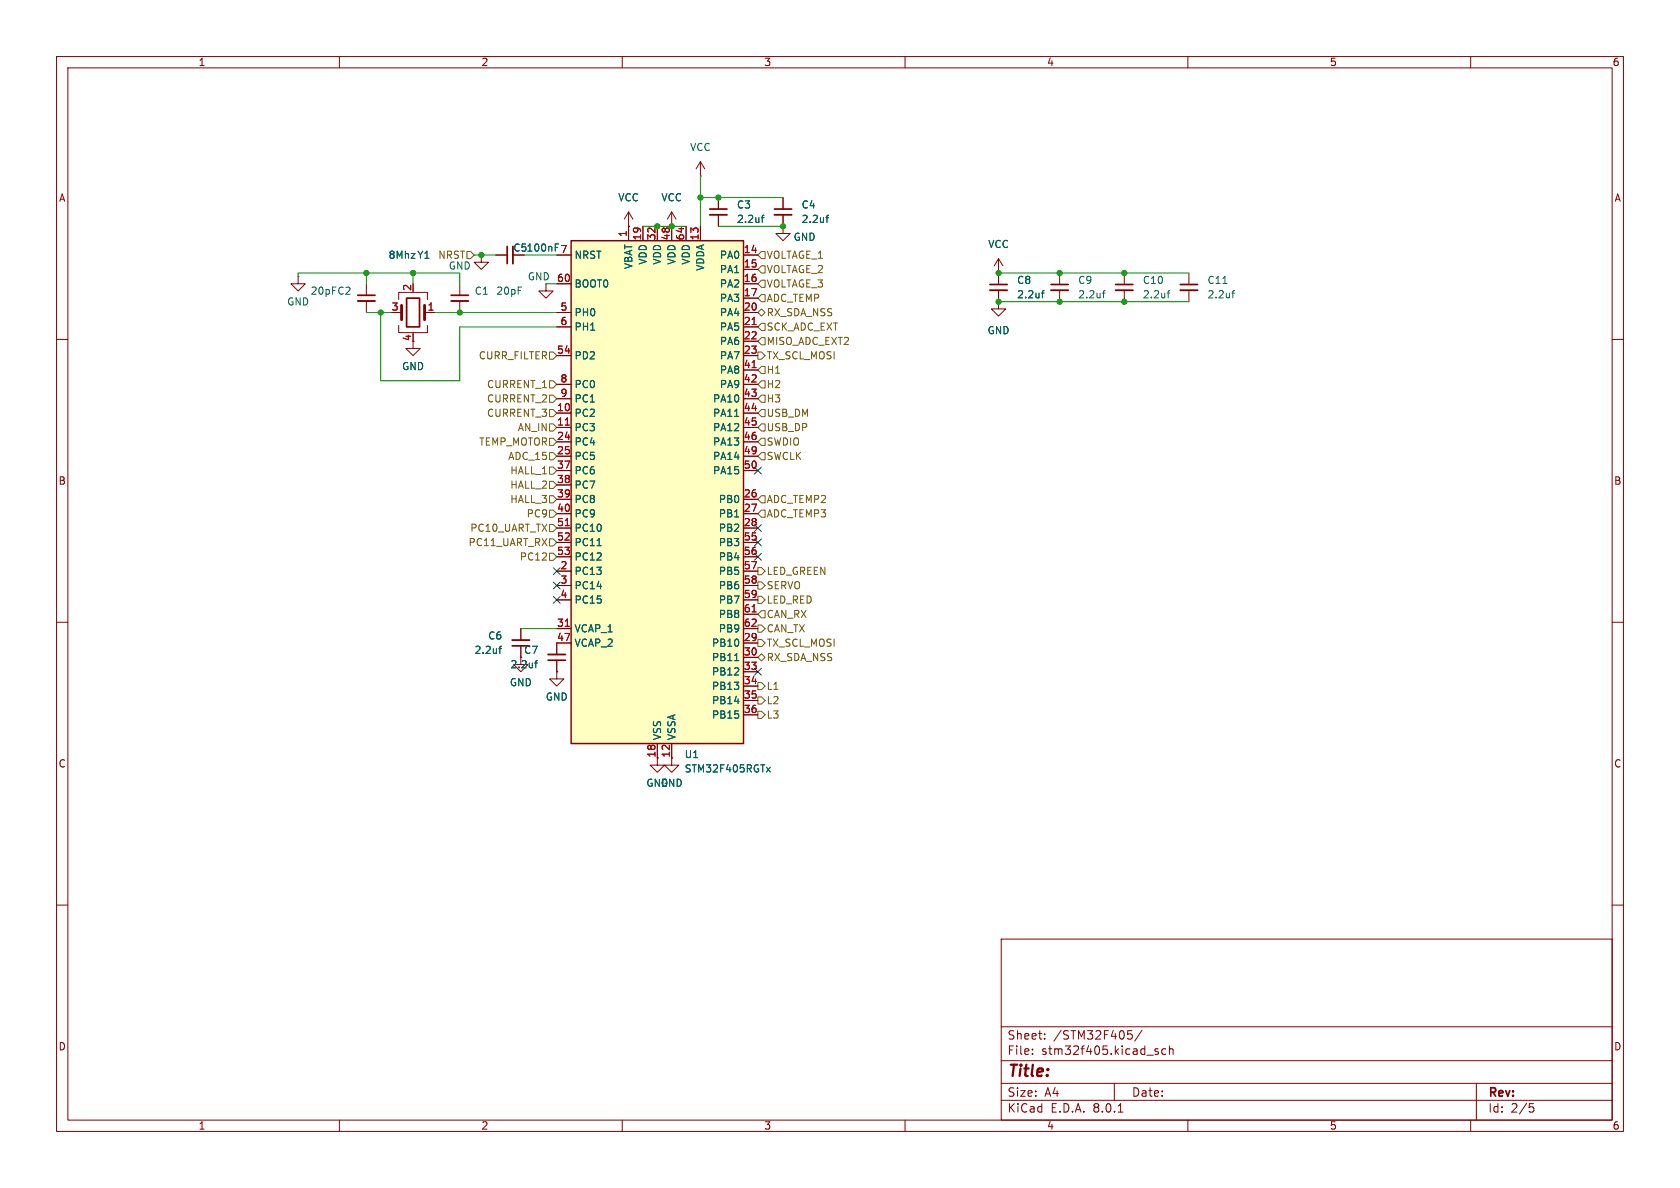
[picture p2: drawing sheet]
<svg xmlns="http://www.w3.org/2000/svg" width="297mm" height="210mm" viewBox="0 0 297 210" stroke-linecap="round" stroke-linejoin="round" font-family="sans-serif">
<g fill="none" stroke="#840000" stroke-width=".18">
<path d="M10 10h277v190h-277zM12 12h273v186h-273zM60 10v2M110 10v2M160 10v2M210 10v2M260 10v2M111.1 37.5l-.7 1.2M111.1 37.5v2.5M111.1 37.5l.8 1.2M118.7 37.5l-.7 1.2M118.7 37.5v2.5"/>
<path d="M118.7 37.5l.8 1.2M10 60h2M111.1 40h.1M118.7 40h.1M176.5 48.3h.1M176.5 53.3v1.3h1.3l-1.3 1.3-1.2-1.3h1.2M176.5 53.3h.1M176.5 45.7l-.7 1.3M176.5 45.7v4.6M176.5 51.3v2M176.5 45.7l.8 1.3M285 60h2"/>
<path d="M10 110h2M285 110h2M118.7 134v1.3h-1.2l1.2 1.2 1.3-1.2h-1.3M10 160h2M285 160h2M177 166h108v32h-108zM60 198v2M110 198v2M160 198v2M177 194.5h108M177 191.5h108M177 187.5h108"/>
<path d="M177 181.5h108M182.5 186.3v.1M182.5 185.5v.1M184.7 183.6v.1M184.7 182.8v.1M197 191.5v3M197.7 196.6h.8M199.4 182.2h.7M199.5 182.8h.4l.3 .3-.1 .5-.6 .1M201.9 182.1l-1.3 2M204.2 185.8l.5 .2 .1 .2-.2 .2-.4-.1M204.2 185.5h.5"/>
<path d="M206.1 185.5l-.4-.1-.3 .3v.4l.1 .2h.6M206.7 185.5l.3-.1 .3 .1 .1 .9M206.7 184.9v1.5M210 198v2M260 198v2M261 191.5v6.5M270.4 195.1h.7M270.5 195.7h.4l.3 .3-.2 .5-.5 .1"/>
</g>
<path d="M175 51.3h3.1" fill="none" stroke="#840000" stroke-width=".33"/>
<path d="M175 50.3h3.1" fill="none" stroke="#840000" stroke-width=".3"/>
<path d="M184.1 51.8h.5M184.6 51.4l-.3 .2v1.1" fill="none" stroke="#006464" stroke-width=".18"/>
<path d="M101 42.5h30.4v88.9h-30.4z" fill="#ffffc2"/>
<path d="M101 42.5h30.4v88.9h-30.4z" fill="none" stroke="#840000" stroke-width=".25"/>
<g fill="none" stroke="#840000" stroke-width=".18">
<path d="M123.8 31.1h.1M123.8 28.6v2.5M123.8 28.6l-.7 1.2M123.8 28.6l.8 1.2M127 34.9v2.1M127 38v2M138.4 34.9v2.1M138.4 38v2M52.7 48.9v1.3h-1.3l1.3 1.2 1.3-1.2h-1.3M52.7 48.9h.1M64.8 50.2v2M64.8 53.2v2"/>
<path d="M70.5 57.5v1.3h5.1v-1.3M70.5 53v-1.3h5.1v1.3M70.5 55.2h.5M73 58.8v.3M75.6 55.2h1.2M81.3 50.2v2M81.3 53.2v2M85.1 45.1v1.3h-1.3l1.3 1.2 1.3-1.2h-1.3M85.1 45.1h.1M87.6 45.1h2.1M96.5 50.2v1.2h-1.3l1.3 1.3 1.3-1.3h-1.3M98.4 45.1h2.6"/>
<path d="M98.4 50.2h2.6M98.4 55.2h2.6M98.4 57.8h2.6M111.1 40h.1M111.1 40v2.5M113.7 40v2.5M116.2 40v2.5M118.7 40h.1M118.7 40v2.5M121.3 40v2.5M123.8 40v2.5M131.4 45.1h2.6"/>
<path d="M131.4 47.6h2.6M131.4 50.2h2.6M131.4 52.7h2.6M131.4 55.2h2.6M131.4 57.8h2.6M138.4 40v1.3h1.3l-1.3 1.2-1.2-1.2h1.2M138.4 40h.1M176.5 48.3h.1M176.5 53.3h.1M176.5 48.3v2M176.5 51.3v2M187.3 48.3v2"/>
<path d="M187.3 51.3v2M198.8 48.3v2M198.8 51.3v2M210.2 48.3v2M210.2 51.3v2M73 60.3v1.3h-1.2l1.2 1.3 1.3-1.3h-1.3M98.4 73h2.6M98.4 75.6h2.6M98.4 62.9h2.6M98.4 78.1h2.6M98.4 67.9h2.6M98.4 70.5h2.6"/>
<path d="M131.4 73h2.6M131.4 75.6h2.6M131.4 60.3h2.6M131.4 62.9h2.6M131.4 78.1h2.6M131.4 65.4h2.6M131.4 67.9h2.6M131.4 70.5h2.6M98.4 80.6h2.6M98.4 88.3h2.6M98.4 90.8h2.6M98.4 93.3h2.6"/>
<path d="M98.4 83.2h2.6M98.4 85.7h2.6M98.4 95.9h2.6M98.4 98.4h2.6M131.4 80.6h2.6M131.4 88.3h2.6M131.4 90.8h2.6M131.4 93.3h2.6M131.4 83.2h2.6M131.4 95.9h2.6M131.4 98.4h2.6M92.1 116.2v1.3h-1.3l1.3 1.2 1.2-1.2h-1.2"/>
<path d="M92.1 111.1v2.1M98.4 118.7v1.3h-1.2l1.2 1.3 1.3-1.3h-1.3M98.4 118.7h.1M98.4 101h2.6M98.4 103.5h2.6M98.4 111.1h2.6M98.4 106h2.6M98.4 116.7v2M101 113.7h-2.6v2M131.4 101h2.6M131.4 113.7h2.6M131.4 103.5h2.6"/>
<path d="M131.4 116.2h2.6M131.4 111.1h2.6M131.4 118.7h2.6M131.4 106h2.6M131.4 108.6h2.6M116.2 131.4v3.9h-1.3l1.3 1.2 1.3-1.2h-1.3M118.7 131.4v2.6M131.4 121.3h2.6M131.4 123.8h2.6M131.4 126.4h2.6"/>
</g>
<path d="M133 57.4h.7M99.9 75.1h.8M133 65h.7M99.9 92.9h.8M99.9 110.7h.8M133 108.2h.7" fill="none" stroke="#a90000" stroke-width=".18"/>
<g fill="none" stroke="#006464" stroke-width=".18">
<path d="M134.6 38.5h.5M135.1 38.1l-.3 .1v1.1M146 38.5h.5M146.5 38.1l-.3 .1v1.1M184.1 51.8h.5M184.6 51.4l-.3 .2v1.1M194.9 51.8h.5M195.4 51.4l-.3 .2v1.1M206.3 51.8h.5M206.8 51.4l-.3 .2v1.1M216.2 50.1h.7M217.8 51.8h.4"/>
<path d="M218.2 51.4l-.3 .2v1.1M129.9 73.6h.7M105.6 96.5h.7M88.2 114.7h.5M88.7 114.2l-.3 .2v1.1M94.5 117.2h.5M95 116.8l-.3 .2v1M129.9 116.8h.7M135.5 135.6l.7 .9M136.2 135.6l-.7 .9"/>
</g>
<path d="M125.5 38h3M136.9 38h3.1M63.2 53.2h3.1M79.8 53.2h3M90.7 43.6v3M185.8 51.3h3M197.2 51.3h3.1M208.7 51.3h3M90.6 113.2h3M96.9 115.7h3" fill="none" stroke="#840000" stroke-width=".33"/>
<path d="M125.5 37h3M136.9 37h3.1M63.2 52.2h3.1M71.9 52.7h2.3v5.1h-2.3zM79.8 52.2h3M89.7 43.6v3M185.8 50.3h3M197.2 50.3h3.1M208.7 50.3h3M90.6 114.2h3M96.9 116.7h3" fill="none" stroke="#840000" stroke-width=".3"/>
<path d="M71 54v2.5M75.1 54v2.5" fill="none" stroke="#840000" stroke-width=".51"/>
<g fill="none" stroke="#725600" stroke-width=".18">
<path d="M82.5 44.5h.7l.6 .6-.6 .6h-.7zM134 55.2l.6-.6 .7 .6-.7 .7zM134.6 49.5h.7v1.3h-.7l-.6-.6zM134.6 44.5h.7v1.2h-.7l-.6-.6zM134.6 47h.7v1.3h-.7l-.6-.7zM134.6 57.2h.7v1.2h-.7l-.6-.6zM134.6 59.7h.7v1.3h-.7l-.6-.7zM134.6 52.1h.7v1.2h-.7l-.6-.6zM97.2 77.5h.6l.6 .6-.6 .6h-.6zM97.2 67.3h.6l.6 .6-.6 .7h-.6zM97.2 72.4h.6l.6 .6-.6 .7h-.6zM97.2 69.9h.6l.6 .6-.6 .6h-.6z"/>
<path d="M97.2 74.9h.6l.6 .7-.6 .6h-.6zM97.2 62.2h.6l.6 .7-.6 .6h-.6zM134 62.2h.6l.7 .7-.7 .6h-.6zM134.6 77.5h.7v1.2h-.7l-.6-.6zM134.6 74.9h.7v1.3h-.7l-.6-.6zM134.6 67.3h.7v1.3h-.7l-.6-.7zM134.6 69.9h.7v1.2h-.7l-.6-.6zM134.6 72.4h.7v1.3h-.7l-.6-.7zM134.6 64.8h.7v1.2h-.7l-.6-.6zM97.2 97.8h.6l.6 .6-.6 .7h-.6zM97.2 90.2h.6l.6 .6-.6 .6h-.6zM97.2 87.6h.6l.6 .7-.6 .6h-.6z"/>
<path d="M97.2 95.3h.6l.6 .6-.6 .6h-.6zM97.2 92.7h.6l.6 .6-.6 .7h-.6zM97.2 82.6h.6l.6 .6-.6 .6h-.6zM97.2 85.1h.6l.6 .6-.6 .7h-.6zM97.2 80h.6l.6 .6-.6 .7h-.6zM134.6 87.6h.7v1.3h-.7l-.6-.6zM134.6 90.2h.7v1.2h-.7l-.6-.6zM134.6 80h.7v1.3h-.7l-.6-.7zM134 116.2l.6-.6 .7 .6-.7 .6zM134 105.4h.6l.7 .6-.7 .7h-.6zM134 102.9h.6l.7 .6-.7 .6h-.6zM134 100.3h.6l.7 .7-.7 .6h-.6z"/>
<path d="M134 113h.6l.7 .7-.7 .6h-.6zM134 110.5h.6l.7 .6-.7 .7h-.6zM134.6 108h.7v1.2h-.7l-.6-.6zM134 123.2h.6l.7 .6-.7 .7h-.6zM134 125.7h.6l.7 .7-.7 .6h-.6zM134 120.7h.6l.7 .6-.7 .6h-.6z"/>
</g>
<g fill="none" stroke="#009600" stroke-width=".18">
<path d="M123.8 34.9h14.6M123.8 31.1v8.9M52.7 48.9v-.6h28.6v1.9M64.8 55.2h4.4M64.8 48.3v1.9M67.3 55.2v12.1h14v-9.5h17.1M73 48.3v1.9M76.8 55.2h21.6M83.8 45.1h3.8M92.7 45.1h5.7M96.5 50.2h1.9M113.7 40h7.6"/>
<path d="M127 40h11.4M176.5 53.3h33.7M176.5 48.3h33.7M92.1 111.1h6.3"/>
</g>
<g fill="none" stroke="#000084" stroke-width=".18">
<path d="M133.4 95.3l1.2 1.2M133.4 82.6l1.2 1.2M133.4 97.8l1.2 1.2M133.4 92.7l1.2 1.3M134.6 95.3l-1.2 1.2M134.6 82.6l-1.2 1.2M134.6 97.8l-1.2 1.2M134.6 92.7l-1.2 1.3M97.8 105.4l1.2 1.3M97.8 100.4l1.2 1.2M97.8 102.9l1.2 1.2M99 105.4l-1.2 1.3"/>
<path d="M99 100.4l-1.2 1.2M99 102.9l-1.2 1.2M133.4 118.1l1.2 1.3M134.6 118.1l-1.2 1.3"/>
</g>
<g fill="#009600" stroke="#009600" stroke-width=".18">
<circle cx="187.3" cy="48.3" r=".46"/>
<circle cx="187.3" cy="53.3" r=".46"/>
<circle cx="116.2" cy="40" r=".46"/>
<circle cx="118.7" cy="40" r=".46"/>
<circle cx="176.5" cy="53.3" r=".46"/>
<circle cx="198.8" cy="53.3" r=".46"/>
<circle cx="198.8" cy="48.3" r=".46"/>
<circle cx="127" cy="34.9" r=".46"/>
<circle cx="138.4" cy="40" r=".46"/>
<circle cx="176.5" cy="48.3" r=".46"/>
<circle cx="123.8" cy="34.9" r=".46"/>
<circle cx="67.3" cy="55.2" r=".46"/>
<circle cx="73" cy="48.3" r=".46"/>
<circle cx="85.1" cy="45.1" r=".46"/>
<circle cx="81.3" cy="55.2" r=".46"/>
<circle cx="64.8" cy="48.3" r=".46"/>
</g>
<text font-size="2.8" fill="#840000" x="178" y="190.9">Title:</text>
<g font-size="2.1" fill="#840000">
<text x="178" y="184">Sheet:</text>
<text x="186.2" y="184">/STM32F405/</text>
<text x="178" y="186.7">File:</text>
<text x="184.1" y="186.7">stm32f405.kicad_sch</text>
<text x="178" y="196.9">KiCad</text>
<text x="178" y="194.1">Size:</text>
<text x="184.7" y="194.1">A4</text>
<text x="185.7" y="196.9">E.D.A.</text>
<text x="193.3" y="196.9">8.0.1</text>
<text x="200" y="194.1">Date:</text>
<text x="263" y="194.3">Rev:</text>
<text x="263" y="196.9">Id:</text>
<text x="267.1" y="196.9">2/5</text>
</g>
<g font-size="1.8" fill="#840000">
<text x="35" y="11.9">1</text>
<text x="85" y="11.9">2</text>
<text x="135" y="11.9">3</text>
<text x="185" y="11.9">4</text>
<text x="235" y="11.9">5</text>
<text x="285" y="11.9">6</text>
<text x="10.3" y="35.9">A</text>
<text x="285.3" y="35.9">A</text>
<text x="10.3" y="85.9">B</text>
<text x="285.3" y="85.9">B</text>
<text x="92.6" y="115.8">C7</text>
<text x="10.3" y="135.9">C</text>
<text x="116" y="134" transform="rotate(-90 116 134)">18</text>
<text x="118.5" y="134" transform="rotate(-90 118.5 134)">12</text>
<text x="285.3" y="135.9">C</text>
<text x="10.3" y="185.9">D</text>
<text x="285.3" y="185.9">D</text>
<text x="35" y="199.9">1</text>
<text x="85" y="199.9">2</text>
<text x="135" y="199.9">3</text>
<text x="185" y="199.9">4</text>
<text x="235" y="199.9">5</text>
<text x="285" y="199.9">6</text>
</g>
<g font-size="1.8" fill="#006464">
<text x="121.9" y="26.9">VCC</text>
<text x="109.2" y="35.8">VCC</text>
<text x="116.8" y="35.8">VCC</text>
<text x="130.2" y="37.1">C3</text>
<text x="130.2" y="39.6">2.2uf</text>
<text x="141.6" y="37.1">C4</text>
<text x="141.6" y="39.6">2.2uf</text>
<text x="68.6" y="45.9">8Mhz Y1</text>
<text x="79.2" y="47.9">GND</text>
<text x="101.5" y="45.9">NRST</text>
<text x="112" y="47.7" transform="rotate(-90 112 47.7)">VBAT</text>
<text x="114.5" y="46.9" transform="rotate(-90 114.5 46.9)">VDD</text>
<text x="117.1" y="46.9" transform="rotate(-90 117.1 46.9)">VDD</text>
<text x="119.6" y="46.9" transform="rotate(-90 119.6 46.9)">VDD</text>
<text x="122.1" y="46.9" transform="rotate(-90 122.1 46.9)">VDD</text>
<text x="124.7" y="48" transform="rotate(-90 124.7 48)">VDDA</text>
<text x="127.2" y="45.9">PA0</text>
<text x="140.2" y="42.8">GND</text>
<text x="174.6" y="44">VCC</text>
<text x="54.8" y="52.3">20pF C2</text>
<text x="83.8" y="52.3">C1</text>
<text x="87.6" y="52.3">20pF</text>
<text x="93.2" y="49.8">GND</text>
<text x="101.5" y="51">BOOT0</text>
<text x="127.2" y="48.5">PA1</text>
<text x="127.2" y="51">PA2</text>
<text x="127.2" y="53.6">PA3</text>
<text x="179.7" y="50.4">C8</text>
<text x="179.7" y="52.9">2.2uf</text>
<text x="190.5" y="50.4">C9</text>
<text x="190.5" y="52.9">2.2uf</text>
<text x="201.9" y="52.9">2.2uf</text>
<text x="201.9" y="50.4">C10</text>
<text x="213.4" y="52.9">2.2uf</text>
<text x="213.4" y="50.4">C11</text>
<text x="50.7" y="54.2">GND</text>
<text x="101.5" y="56.1">PH0</text>
<text x="101.5" y="58.6">PH1</text>
<text x="127.2" y="56.1">PA4</text>
<text x="127.2" y="58.6">PA5</text>
<text x="174.5" y="59.3">GND</text>
<text x="71" y="65.6">GND</text>
<text x="101.5" y="63.7">PD2</text>
<text x="127.2" y="61.2">PA6</text>
<text x="127.2" y="63.7">PA7</text>
<text x="101.5" y="68.8">PC0</text>
<text x="101.5" y="71.3">PC1</text>
<text x="126" y="71.3">PA10</text>
<text x="127.2" y="66.3">PA8</text>
<text x="127.2" y="68.8">PA9</text>
<text x="101.5" y="73.9">PC2</text>
<text x="101.5" y="76.4">PC3</text>
<text x="126" y="73.9">PA11</text>
<text x="126" y="76.4">PA12</text>
<text x="101.5" y="79">PC4</text>
<text x="101.5" y="81.5">PC5</text>
<text x="126" y="79">PA13</text>
<text x="126" y="81.5">PA14</text>
<text x="101.5" y="84">PC6</text>
<text x="101.5" y="86.6">PC7</text>
<text x="101.5" y="89.1">PC8</text>
<text x="126" y="84">PA15</text>
<text x="127" y="89.1">PB0</text>
<text x="101.5" y="91.7">PC9</text>
<text x="101.5" y="94.2">PC10</text>
<text x="127" y="91.7">PB1</text>
<text x="127" y="94.2">PB2</text>
<text x="101.5" y="101.8">PC13</text>
<text x="101.5" y="96.7">PC11</text>
<text x="101.5" y="99.3">PC12</text>
<text x="127" y="96.7">PB3</text>
<text x="127" y="99.3">PB4</text>
<text x="127" y="101.8">PB5</text>
<text x="101.5" y="104.4">PC14</text>
<text x="101.5" y="106.9">PC15</text>
<text x="127" y="104.4">PB6</text>
<text x="127" y="106.9">PB7</text>
<text x="86.2" y="113.3">C6</text>
<text x="101.5" y="112">VCAP_1</text>
<text x="127" y="109.4">PB8</text>
<text x="127" y="112">PB9</text>
<text x="83.8" y="115.8">2.2uf</text>
<text x="90.1" y="118.3">2.2uf</text>
<text x="101.5" y="114.5">VCAP_2</text>
<text x="125.8" y="114.5">PB10</text>
<text x="125.8" y="117.1">PB11</text>
<text x="125.8" y="119.6">PB12</text>
<text x="90" y="121.5">GND</text>
<text x="96.4" y="124.1">GND</text>
<text x="125.8" y="122.1">PB13</text>
<text x="125.8" y="124.7">PB14</text>
<text x="117.1" y="130.9" transform="rotate(-90 117.1 130.9)">VSS</text>
<text x="119.6" y="130.9" transform="rotate(-90 119.6 130.9)">VSSA</text>
<text x="125.8" y="127.2">PB15</text>
<text x="120.9" y="134.2">U1</text>
<text x="120.9" y="136.8">STM32F405RGTx</text>
<text x="114.2" y="139.3">GND</text>
<text x="116.7" y="139.3">GND</text>
</g>
<g font-size="1.8" fill="#a90000">
<text x="110.9" y="42" transform="rotate(-90 110.9 42)">1</text>
<text x="90.7" y="44.7">C5100nF 7</text>
<text x="113.4" y="42.6" transform="rotate(-90 113.4 42.6)">19</text>
<text x="116" y="42.6" transform="rotate(-90 116 42.6)">32</text>
<text x="118.5" y="42.6" transform="rotate(-90 118.5 42.6)">48</text>
<text x="121" y="42.6" transform="rotate(-90 121 42.6)">64</text>
<text x="123.6" y="42.6" transform="rotate(-90 123.6 42.6)">13</text>
<text x="131.4" y="44.8">14</text>
<text x="131.4" y="47.4">15</text>
<text x="72.8" y="51.5" transform="rotate(-90 72.8 51.5)">2</text>
<text x="98.4" y="49.9">60</text>
<text x="131.4" y="49.9">16</text>
<text x="131.4" y="52.5">17</text>
<text x="69.1" y="55">3</text>
<text x="75.5" y="55">1</text>
<text x="99" y="55">5</text>
<text x="99" y="57.5">6</text>
<text x="131.4" y="55">20</text>
<text x="131.4" y="57.5">21</text>
<text x="72.8" y="60.4" transform="rotate(-90 72.8 60.4)">4</text>
<text x="98.4" y="62.6">54</text>
<text x="131.4" y="60.1">22</text>
<text x="131.4" y="62.6">23</text>
<text x="131.4" y="65.2">41</text>
<text x="99" y="67.7">8</text>
<text x="99" y="70.2">9</text>
<text x="131.4" y="67.7">42</text>
<text x="131.4" y="70.2">43</text>
<text x="98.4" y="72.8">10</text>
<text x="98.4" y="75.3">11</text>
<text x="98.4" y="77.9">24</text>
<text x="131.4" y="72.8">44</text>
<text x="131.4" y="75.3">45</text>
<text x="131.4" y="77.9">46</text>
<text x="98.4" y="80.4">25</text>
<text x="98.4" y="82.9">37</text>
<text x="131.4" y="80.4">49</text>
<text x="131.4" y="82.9">50</text>
<text x="98.4" y="85.5">38</text>
<text x="98.4" y="88">39</text>
<text x="131.4" y="88">26</text>
<text x="98.4" y="90.6">40</text>
<text x="98.4" y="93.1">51</text>
<text x="98.4" y="95.6">52</text>
<text x="131.4" y="90.6">27</text>
<text x="131.4" y="93.1">28</text>
<text x="131.4" y="95.6">55</text>
<text x="98.4" y="98.2">53</text>
<text x="99" y="100.7">2</text>
<text x="131.4" y="98.2">56</text>
<text x="131.4" y="100.7">57</text>
<text x="99" y="103.3">3</text>
<text x="99" y="105.8">4</text>
<text x="131.4" y="103.3">58</text>
<text x="131.4" y="105.8">59</text>
<text x="98.4" y="110.9">31</text>
<text x="98.4" y="113.4">47</text>
<text x="131.4" y="113.4">29</text>
<text x="131.4" y="108.3">61</text>
<text x="131.4" y="110.9">62</text>
<text x="131.4" y="116">30</text>
<text x="131.4" y="118.5">33</text>
<text x="131.4" y="121">34</text>
<text x="131.4" y="123.6">35</text>
<text x="131.4" y="126.1">36</text>
</g>
<g font-size="1.8" fill="#725600">
<text x="77.4" y="45.9">NRST</text>
<text x="135.4" y="45.9">VOLTAGE_1</text>
<text x="135.4" y="51">VOLTAGE_3</text>
<text x="135.4" y="48.5">VOLTAGE_2</text>
<text x="135.4" y="53.6">ADC_TEMP</text>
<text x="135.4" y="56.1">RX_SDA_NSS</text>
<text x="135.4" y="58.6">SCK_ADC_EXT</text>
<text x="84.5" y="63.7">CURR_FILTER</text>
<text x="135.4" y="61.2">MISO_ADC_EXT2</text>
<text x="135.4" y="63.7">TX_SCL_MOSI</text>
<text x="86" y="68.8">CURRENT_1</text>
<text x="86" y="71.3">CURRENT_2</text>
<text x="135.4" y="68.8">H2</text>
<text x="135.4" y="71.3">H3</text>
<text x="135.4" y="66.3">H1</text>
<text x="86" y="73.9">CURRENT_3</text>
<text x="91.4" y="76.4">AN_IN</text>
<text x="135.4" y="76.4">USB_DP</text>
<text x="135.4" y="73.9">USB_DM</text>
<text x="84.6" y="79">TEMP_MOTOR</text>
<text x="89.7" y="81.5">ADC_15</text>
<text x="135.4" y="81.5">SWCLK</text>
<text x="135.4" y="79">SWDIO</text>
<text x="90.1" y="89.1">HALL_3</text>
<text x="90.1" y="84">HALL_1</text>
<text x="90.1" y="86.6">HALL_2</text>
<text x="135.4" y="89.1">ADC_TEMP2</text>
<text x="83" y="94.2">PC10_UART_TX</text>
<text x="93" y="91.7">PC9</text>
<text x="135.4" y="91.7">ADC_TEMP3</text>
<text x="82.7" y="96.7">PC11_UART_RX</text>
<text x="91.8" y="99.3">PC12</text>
<text x="135.4" y="101.8">LED_GREEN</text>
<text x="135.4" y="106.9">LED_RED</text>
<text x="135.4" y="104.4">SERVO</text>
<text x="135.4" y="109.4">CAN_RX</text>
<text x="135.4" y="112">CAN_TX</text>
<text x="135.4" y="117.1">RX_SDA_NSS</text>
<text x="135.4" y="114.5">TX_SCL_MOSI</text>
<text x="135.4" y="124.7">L2</text>
<text x="135.4" y="122.1">L1</text>
<text x="135.4" y="127.2">L3</text>
</g>
</svg>
